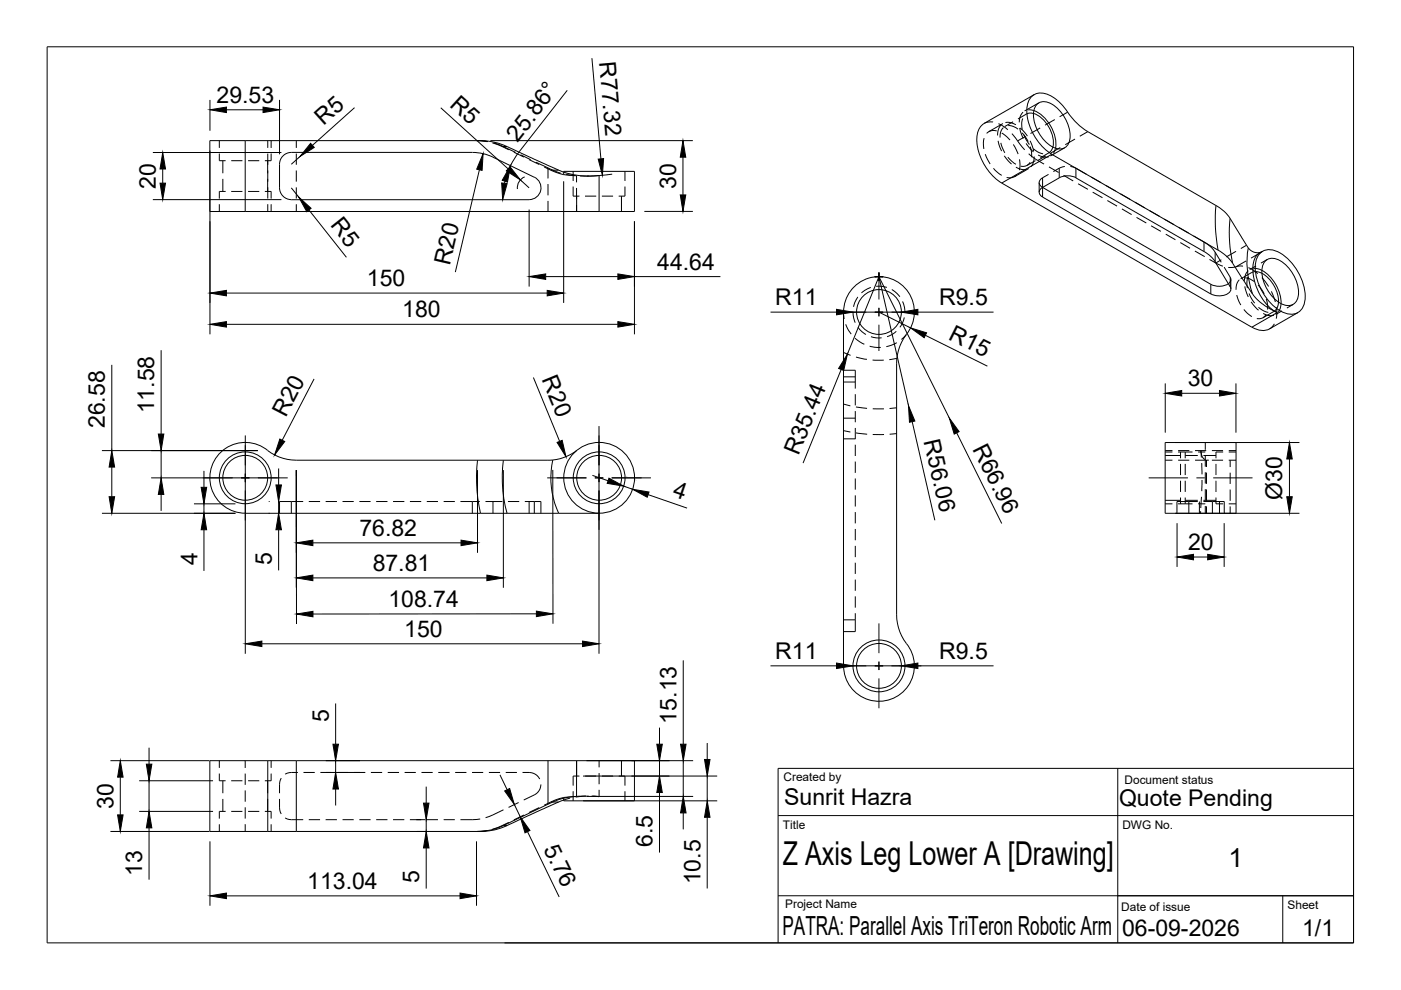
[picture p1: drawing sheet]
<svg xmlns="http://www.w3.org/2000/svg" width="297mm" height="210mm" viewBox="0 0 297 210" stroke-linecap="round" stroke-linejoin="round" font-family="sans-serif">
<!-- layer: Visible -->
<g fill="none" stroke="#000" stroke-width=".21">
<path d="M100.1 32.3h-38.3a2.51 2.51 0 0 0-2.5 2.5v5a2.51 2.51 0 0 0 2.5 2.5h50.4M100.2 32.3l1.9 .2 1.8 .6 9.4 4.5a2.49 2.49 0 0 1 1.3 2.8 2.49 2.49 0 0 1-2.4 1.9M119.5 36.5v-.2h15v8.5h-90v-15h57.4a16.4 16.4 0 0 1 8.1 2.4l6.8 3.1a17.1 17.1 0 0 0 10.2 1.9l-2.3 .1M219.1 24a6.9 6.9 0 0 1 4.1 7.2M219.2 23.4a8 8 0 0 1 4.6 8M219.2 20.1l-10.5 6.1a4.1 4.1 0 0 0-1.6 4 11.9 11.9 0 0 0 5.3 8.6l53 30.6M219.8 22.2a2.8 2.8 0 0 1 3.9 .3 8.3 8.3 0 0 1 3.1 7.2 2.15 2.15 0 0 1-3 1.7 8.1 8.1 0 0 1-4.6-7.9zM221 39.7l3.6-2a3.9 3.9 0 0 1 3.5 0l27.7 15.9 1.3 1.1 .6 .8M221.1 39.7a1.08 1.08 0 0 0-.8 1 1.08 1.08 0 0 0 .8 1.1M221.1 39.7l35.6 20.6a3.8 3.8 0 0 0 3.7-.1M226.4 23.8a13.8 13.8 0 0 0 4.2 4.1l27.2 15.7a10.3 10.3 0 0 1 4.2 4.8l1 1.6a9.9 9.9 0 0 0 2.5 3.3l1.1 .3 .7-.1M226.4 23.8a8 8 0 0 0-5.7-4.1 2.92 2.92 0 0 0-3 3 11.5 11.5 0 0 0 5.3 10l35.3 20.3a11.1 11.1 0 0 1 4.4 5l2.5 3.8 1.3 1.6 1.7 1.5 2.6 1.4a11 11 0 0 1-5.2-9.6 3.5 3.5 0 0 1 1.4-3l.7-.4"/>
<path d="M221 41.8l35.7 20.5M257.6 55.5l3.2 5.3M267.1 53.7a3.4 3.4 0 0 1 4.3-.1 11.4 11.4 0 0 1 5.3 10.2 2.97 2.97 0 0 1-4.4 2.5 11.2 11.2 0 0 1-6.1-10.5l.2-.9zM267.6 57.3a8.4 8.4 0 0 1 4 7.1M267.6 57.9a7.3 7.3 0 0 1 3.5 6.2M268.2 55.4a2.8 2.8 0 0 1 3.9 .4 8.3 8.3 0 0 1 3.1 7.1 2.15 2.15 0 0 1-3 1.7 8.1 8.1 0 0 1-4.6-7.9zM180.9 61a7.5 7.5 0 0 1 10.4-.5 7.5 7.5 0 0 1 .9 10.4 10.2 10.2 0 0 0-2.1 6.1v53.4a10.7 10.7 0 0 0 2.6 6.8 7.5 7.5 0 0 1-4.3 11.2 7.5 7.5 0 0 1-9.6-7.2l.1-75.1a7.5 7.5 0 0 1 2-5.1zM260.8 60.8a1.19 1.19 0 0 1-1 1.7l-1.6 .2-1.5-.4M275.2 66.3l-6 3.4a3.6 3.6 0 0 1-3.8-.3M122.2 95.5a11.1 11.1 0 0 1-8 2.1h-51.4a10.4 10.4 0 0 1-6.8-2.7 7.5 7.5 0 0 0-11.2 4.3 7.5 7.5 0 0 0 7.2 9.6h75M247 93.8h15.1v15h-15.1zM56.8 161.3h65.4"/>
<path d="M56.8 176.3h44.4M56.8 161.3h-12.3v15h12.3M56.8 161.3v15M119.5 169.6l-8.8 3.9a21.4 21.4 0 0 1-7.8 2.7l-1.7 .1M122.2 161.3h12.3v8.5h-15v-.6M122.2 161.3v7.6a16.5 16.5 0 0 0-7.5 2.3l-5.2 2.5a16.5 16.5 0 0 1-8.3 2.6"/>
<circle cx="186.4" cy="66.1" r="4.8"/>
<circle cx="52" cy="101.3" r="4.8"/>
<circle cx="52" cy="101.3" r="5.5"/>
<circle cx="127" cy="101.3" r="5.5"/>
<circle cx="127" cy="101.3" r="4.8"/>
<circle cx="127" cy="101.3" r="7.5"/>
<circle cx="186.4" cy="141.2" r="5.5"/>
<circle cx="186.4" cy="141.2" r="4.8"/>
</g>
<!-- layer: Visible Narrow -->
<g fill="none" stroke="#000" stroke-width=".21">
<path d="M52 29.8v15M127 37.2v7.6M221 39.7v2.1M223 32.7l-10.6 6.1M257.8 43.6a33.1 33.1 0 0 0 .5 9.4M260.8 46.3a29.3 29.3 0 0 0 .5 9.5M264.7 52.6a19.3 19.3 0 0 0 .8 9.7M256.7 60.3v2M270.8 66.3l-5.4 3.1M101.2 97.6l-.2 3.2a33.4 33.4 0 0 0 .9 8M106.7 97.6a28.7 28.7 0 0 0 .8 11.2M117.2 97.5a17.9 17.9 0 0 0 1.2 11.3"/>
<path d="M62.8 161.3v15M106.7 175h.8M116.2 161.3v9.2M117.2 170h1.2"/>
</g>
<!-- layer: Hidden Narrow -->
<g fill="none" stroke="#000" stroke-width=".21">
<path d="M62.8 29.8v1.6M62.8 32.6v2.3M62.8 36.1v2.4M62.8 39.7v2.4M106.5 31.1h1M116.2 35.6v2.2M116.2 39v2.4M116.8 36.1h1.6M221 37.7v2M221.7 33.1l-1.7 .9M224.6 35.7v2M224.8 31.3l-2 1.2"/>
<path d="M227.9 29.5l-2.1 1.2M228.1 35.7v2M230.6 27.9l-1.7 1M62.8 43.3v1.5M116.2 42.6v2.2M255.3 51.3v2M257.6 53.5v2M259 55.1l-1.2 .7M260.8 58.8v2M262.1 53.3l-2.1 1.2M264.3 52l-1.2 .7M178.8 74.7l1.5 .6"/>
<path d="M178.8 79.9h2.5M181.5 75.7l2.3 .5M185 76.3l2.4 .1M190.2 76l-1.6 .3M178.8 85.7l1.5 .3M178.8 91.3l1.5 .3M178.8 81h2.5M178.8 93h2.5M178.8 88.7h2.5M181.5 86.3l2.3 .3M181.5 91.8l2.4 .3M185 86.7h2.4"/>
<path d="M185 92.1h2.4M190.1 86.5l-1.5 .1M190.1 91.9l-1.5 .2M255.8 97.5v1.5M260.8 97.6v1.4M61.8 106.3v2.5M100.1 106.3v2.5M104.5 106.3v2.5M112.2 106.3v2.5M113.3 106.3v2.5M252.1 106.3v2.5M254.3 106.3v2.5"/>
<path d="M255.8 100.2v2.4M255.8 103.8v2.4M255.8 107.4v1.4M257 106.3v2.5M258.6 106.3v2.5M260.8 100.2v2.4M260.8 103.8v2.4M260.8 107.4v1.4M178.8 131.4h2.5M52 161.3v1.5M52 164v2.4M52 167.6v2.4"/>
<path d="M52 171.2v2.4M52 174.7v1.6M106.5 175h.2M116.8 170h.4M127 161.3v1.4M127 163.9v2.4M127 167.5v1.4"/>
</g>
<!-- layer: Hidden -->
<g fill="none" stroke="#000" stroke-width=".21">
<path d="M46.5 32.5v1.6h1.3M46.5 29.8v1.6M47.2 34.1v2.6M47.2 37.9v2.7M49 34.1h2.4M52.6 34.1h2.4M56.8 29.8v1.6M56.8 32.6v9.5M57.5 32.5v1.6h-1.3M57.5 29.8v1.6M101 29.8l2.2 .2M101.2 29.8l2.3 .2"/>
<path d="M104.4 30.3l3.5 1.5M104.6 30.3l1.5 .5 3.2 1.5M108.9 32.3l2.2 1M110.4 32.8l2.1 1.1M112.2 33.8l2.1 1.1M113.6 34.4l3.9 1.8 1.4 .5M115.4 35.4l2.3 1.1 1.8 .5M119.5 37l2.3 .2M119.5 36.5v.5M120 37l2.2 .3v1.4M121.5 39.6v2h1.4M121.5 36.3v2.1"/>
<path d="M122.2 39.8v2.4M123 37.3h1.7M124.5 37.3h.3M132.5 39.6v2h-1.3M132.5 36.3v2.1M208.6 29.3l-.1 1 .1 1.3M208.9 32.7l1 2.1M210.5 25.9h-1l-.9 .3M210.6 35.7l1.8 1.5M211.3 27.8l-.1-.1a2 2 0 0 0-2 .6M211.6 29.9l.8 2.1M211.7 26.2l2 1.3"/>
<path d="M212.2 26.6l-.5 .7-.2 1.4M212.2 30.3l.8 2.1M212.4 28.2l1.7 1.5M212.6 26.2l-3 1.7M212.7 27l-.6 1.1-.1 1.1M212.9 33l1.6 1.8M213.2 26l.8-.1 1.4 .6M213.7 33.3l1.7 1.5M213.8 26.6l1.1 .3 1 .5M214.5 28.3l1.3 1.6M214.8 25.8l-1.8 1M214.8 30.6l1.1 2.1"/>
<path d="M215.4 35.4l1.2 .5h1M215.6 37.1l-.3 .2a2.14 2.14 0 0 1-1.9 .3M215.8 29.9l1.5 1.9M216.2 33.8l.1 1.5-.2 .8M216.2 27.1l.8 2.3M216.3 27.1l1.5 1.8M216.7 28.2l1.3 1.8M216.9 25.1l-.3 .8 .1 1.6M216.9 23.8l-.5 .7-.3 1.4M217.1 28.6l1.2 2.1M217.4 28.9l-1.6 1M217.6 30.4l1.5 1.8"/>
<path d="M217.6 24.2l-1.8 1M218 23.3l1.2 .1M218.1 32.6l1.4 1.1 1.9 1.1M218.1 35.7l-3 1.8M218.4 34.4l-.1 .2a1.72 1.72 0 0 1-1.9 .6M218.4 29.9l.8 2.1M218.4 31.1l.3 1.3v.9M219.1 31.5l.9 .7 1.1 .4M219.1 24.1l-.8-.1-.7 .2M219.3 33.2l-.2 1.1-.5 1M219.5 34.1l-1.7 1M220.1 32.9l1.3 .4 1-.1"/>
<path d="M220.2 21.8l-3 1.7M220.3 38.7v2.1M220.5 27.1l-2 1.2M222.3 37a3.2 3.2 0 0 0-1.9 1.3v.8l.7 .6M222.4 32.4l-1.8 1.1M222.4 35.4l2.1 1.2M223.2 31.2a1.91 1.91 0 0 1-.9 1.2M223.6 25.4l-2 1.1M223.8 31.4l-.5 1.1M225.5 37.2l2 1.2M225.7 31.3l-3 1.8M225.8 35.3l-1.2 .4-1.3 .7"/>
<path d="M226.4 23.8l-1.7 1M226.9 35.3l1.2 .4 2.2 1.2M228.6 39l2.1 1.1M231.4 37.5l2 1.2M234.5 39.3l2 1.2M46.5 43.3v1.5M47.8 40.6h-1.3v1.5M49 40.6h2.4M52.6 40.6h2.4M56.2 40.6h1.3v1.5M56.8 43.3v1.5M57.5 43.3v1.5"/>
<path d="M122.2 43.4v1.4M122.3 41.6v3.2M124 41.6h2.4M127.6 41.6h2.4M131.8 41.6v3.2M231.7 40.7l2 1.2M234.8 42.5l2 1.2M237.6 41.1l2 1.2M237.9 44.3l2 1.2M240.7 42.9l2 1.2M241 46.1l2 1.2M243.8 44.7l2 1.2"/>
<path d="M244.1 47.9l2 1.2M246.8 46.5l2.1 1.1M247.2 49.6l2 1.2M250 48.2l2 1.2M250.3 51.4l2 1.2M253 50a12.2 12.2 0 0 1 4.3 3l1.6 2.6M253.3 53.2l2.1 1.2M256.4 55l2.9 1.4M259.5 56.6l1.4 2.4v.5l-.5 .6M261 59.3v2M262 56.6l-1.6 .1M262.8 59.3l-.6 1.1-.1 1"/>
<path d="M263.5 56.4l-1.5 .2M263.8 58.9l1.2 .2 .9 .6M264.2 55.3l-2.2 1.3M264.6 58.7l-.2 1 .1 1.4M264.7 57.4l-.7 1-.2 1.1M264.7 56.7l2 1.3M265.3 57.8l1-.2 1.2 .3M265.3 57.8l-2.3 1.3M265.7 56.9l.9 .1 .9 .3M266.3 56.4l-1.3 .7M267.4 53.5l-.4 .2M267.4 53.5h-.1"/>
<path d="M267.4 53.5l-2.2 1.2M267.5 58.9l1.5 1.8M268.7 55l-1.4 .8M178.8 66.2l.2 1.4M178.8 78.5h2.5v3.9M179.3 68.8l1.2 2M180.8 66.2l.2 1.3 .3 .9M181.3 71.7l2 1.3M181.9 63l-.7 1.2-.2 .9M181.9 69.4l.9 1 .8 .5M184.4 73.4l1.1 .2 1.2 .1M184.6 61l-1.3 .6-.7 .5"/>
<path d="M184.7 71.4l1.1 .2h1.1M185.8 60.7l2.2 .2M189.1 61.4l1.1 .8 .6 .7M190 70.2l-.9 .7-1 .5M190.1 72.7l-2.2 .8M191.4 63.9l.4 1.3 .1 1M191.7 67.3l-.4 1.2-.5 .9M192.2 70.9l-1.1 1.1M262.2 62.6l.9 2.1M263.7 65.6l.8 .9 .9 .6M263.9 60.7l.8 2.3M264.8 62.2l1.2 2.1"/>
<path d="M265.3 64l1.5 1.8M266.7 60.4l1.3 1.9M266.8 65.1l1.1 .8 1 .3M267.8 66.5l1.1 .4 1.2-.1M268.4 66.7l-.1 .2a1.78 1.78 0 0 1-1.8 .6M268.5 63.4l.3 1.3v.9M269.6 61.8l.8 2.2M270.1 66l-2.3 1.4M270.2 68.7l-1 1M270.6 65.2l.1 1.4-.1 1M271.1 64l-.4 1.3-.6 .7M271.6 64.4l-.2 1-.4 .8"/>
<path d="M271.8 65.9l-1.3 .8M274.2 64.6l-1.4 .7M181.3 83.6v2.4M181.3 87.2v2.3M181.3 90.7v2.4M181.3 94.3v2.4M181.3 97.9v2.4M247 97.6h1.6M247 95.5h1.6M247 95.8h1.6M247 96.6h3.3M249.8 95.8h3"/>
<path d="M249.8 97.6h2.4M249.8 95.5h2.4M250.3 98.4v2.3M250.3 95.8v1.4M251.3 95.8v1.4M251.3 98.4v2.3M251.3 96.6h2.7M253.4 97.6h2.3M253.4 95.5h2.3M254 95.8h1.5M254.7 97l-.1-1.5 .3 1.3 .6 .6M254.8 98.2v2.4"/>
<path d="M255.1 96.6h2.7M255.5 96.6v2.3M255.5 93.8v1.6M255.8 97.5l.5 .1M256.9 97.6h2.4M256.9 95.5h2.4M257.8 98.4v2.3M259.3 95.8h-1.5v1.4M260.5 97.6h1.6M260.5 95.5h1.6M260.5 95.8h1.6M64.3 106.3h-5v2.5"/>
<path d="M65.5 106.3h2.4M69 106.3h2.4M72.6 106.3h2.4M76.2 106.3h2.4M79.8 106.3h2.3M83.3 106.3h2.4M86.9 106.3h2.4M90.5 106.3h2.4M94.1 106.3h2.3M97.6 106.3h4.1M102.9 106.3h3.6M107.7 106.3h2.4"/>
<path d="M111.3 106.3h3.4v2.5M181.3 101.4v2.4M181.3 105v2.4M181.3 108.6v2.4M181.3 112.2v2.3M181.3 115.7v2.4M181.3 119.3v2.4M247 106.8h1.6M247 106.1h3.3M249.8 106.8h3M250.3 105.5v1.3M250.3 101.9v2.4"/>
<path d="M251.3 101.9v2.4M251.3 105.5v1.3M251.3 106.1h2.7M254 106.3h-4.5v2.5M254 106.8h1.5M254.6 108.4v.4M254.7 105.3l-.1 2.4M254.8 101.8v2.3M255.1 106.3h4.5v2.5M255.1 106.1h2.7M255.5 107.3v1.5M255.5 103.7v2.4"/>
<path d="M255.5 100.1v2.4M257.8 101.9v2.4M257.8 105.5v1.3h1.5M260.5 106.8h1.6M181.3 130v3.9h-2.5M181.3 122.9v2.4M181.3 126.4v2.4M46.5 164v1.5h1.3M46.5 161.3v1.5M46.5 174.8v1.5M47.2 165.5v2.7M47.2 169.4v2.6"/>
<path d="M47.8 172h-1.3v1.6M49 172h2.4M49 165.5h2.4M52.6 172h2.4M52.6 165.5h2.4M56.2 172h1.3v1.6M56.7 165.5v2.7M56.7 169.4v2.6M57.5 164v1.5h-1.3M57.5 161.3v1.5M57.5 174.8v1.5M59.3 169.4a4.9 4.9 0 0 0 .3 3.1v.1"/>
<path d="M59.6 165a4.9 4.9 0 0 0-.3 3.2M60.5 173.4l.8 .4h3M63.2 163.8a4.1 4.1 0 0 0-2.7 .3v.1M64.3 163.8h2.4M65.5 173.8h2.4M67.9 163.8h2.4M69 173.8h2.4M71.5 163.8h2.4M72.6 173.8h2.4M75.1 163.8h2.3M76.2 173.8h2.4M78.6 163.8h2.4"/>
<path d="M79.8 173.8h2.3M82.2 163.8h2.4M83.3 173.8h2.4M85.8 163.8h2.4M86.9 173.8h2.4M89.4 163.8h2.3M90.5 173.8h2.4M92.9 163.8h2.4M94.1 173.8h2.3M96.5 163.8h2.4M100.1 163.8h2.3M101.8 173.6l-4.2 .2"/>
<path d="M103.2 176.1l-2.2 .2M103.7 163.8h2.3M106.7 171.7l-3.7 1.7M107.2 163.8h2.4M107.9 174.4l-3.5 1.4M110 170.2l-2.2 1M110.8 163.8a3.2 3.2 0 0 1 3.6 1.3v.1M111.1 172.8l-2.2 1M114.3 171.2l-2.1 1.1M114.7 166.3v.1a2.52 2.52 0 0 1-1.4 2.1l-2.3 1.1M119.5 169.1a14.8 14.8 0 0 0-4.1 1.6M119.5 169.1v.1"/>
<path d="M120.9 169.2l-1.4 .4M121.5 167.8v2M122.3 161.3v3.2M122.9 164.5h-1.4v2.1M124 164.5h2.4M124.2 168.8l-4.7 .3M124.4 168.8l-2.4 .2M124.5 168.8h.3M125.4 168.8l1.6 .1-1.4-.1M127.6 164.5h2.4M131.2 164.5h1.3v2.1M131.8 161.3v3.2"/>
<path d="M132.5 167.8v2"/>
</g>
<!-- layer: BORDER -->
<path d="M10 9.9h277v190h-277z" fill="none" stroke="#000" stroke-width=".21"/>
<!-- layer: Smart Centers -->
<g fill="none" stroke="#000" stroke-width=".21">
<path d="M185.5 58.7h1.7M186.4 57.8v5.7M178.1 66.2h5.6M185.5 66.2h1.7M186.4 65.3v1.8M186.4 68.8v5.6M189 66.2h5.6M52 92.3v6.4M127 90.3v8.4M43 101.3h6.3M51.1 101.3h1.8M52 100.4v1.8"/>
<path d="M52 104v6.3M54.7 101.3h6.3M116 101.3h8.3M126.1 101.3h1.8M127 100.4v1.8M127 104v8.3M129.7 101.3h8.3M243.5 101.3h8.4M253.7 101.3h1.7M257.2 101.3h8.4M186.4 132.2v6.3M177.4 141.2h6.3"/>
<path d="M185.5 141.2h1.7M186.4 140.3v1.8M186.4 143.8v6.4M189 141.2h6.3"/>
</g>
<!-- layer: TITLEBLOCK -->
<path d="M165 172.9h122M237 162.9v37M107 199.9h180v-37h-122v37M165 189.9h122M272 189.9v10" fill="none" stroke="#000" stroke-width=".21"/>
<!-- layer: FD_Dimensions -->
<g fill="none" stroke="#000" stroke-width=".21">
<path d="M120.3 19.1l-10.6 13.5-1.5 2.5M125.5 12.3l1.9 21.4M32.4 32.3h27.3M34.5 35.8v3M44.5 21.2v6.5M44.5 31.9v39M48 23.3h7.8M59.3 21.2v11.5M61.8 39.8l1.5 2M63.6 33.2l-1.8 1.6M75.2 22.8l-8.9 8M93.5 22.9l14.2 12.9"/>
<path d="M101.6 36l-5.1 21.7M104 29.8h42.9M107.1 38.4l-.1 .4M110.3 38.2l1.9 1.6M111.2 37.5a2.51 2.51 0 0 0-1.5 2.6M119.5 38.4v25.8M129.8 36.9l-2.8 .3M144.8 33.3v8M32.4 42.3h27.3M65.5 44.5l7.9 10.1M112.2 44.4v16.4M115.7 58.6h15.3"/>
<path d="M134.5 46.9v24M134.5 58.6h18.2M136.6 44.8h10.3M186.4 58.7l-6.7 16.4M186.4 58.7l6.2 27.3M186.4 58.7l14.9 29.9M23.7 77.4v18.1M34.2 74.2v17.8M48 68.8h83M48 62.1h68M163.4 66.2h14M178.4 78.3l-8.1 19.9"/>
<path d="M180.8 66.2h10.3M186.4 66.2l6.7 3.3M194.6 66.2h16.1M196.2 71.1l13.1 6.5M21.6 95.5h33.1M23.7 99v6.3M34.2 95.5v5.8M43.2 99.8v3.5M52 94.4v44.2M59.1 99.3v3.5M66.6 80.3l-6.8 13M101.2 99.7v17.5"/>
<path d="M106.7 99.7v24.9M113.1 80l5.6 13.6M117.2 99.6v32.6M127 94.4v44.2M193.4 89.4l4.8 20.9M202.8 91.8l9.6 19.2M247.1 81.3v10.4M249.2 93.8h26.3M250.5 83.4h8.1M262 81.3v10.4M273.4 97.3v8M21.6 108.8h28.3"/>
<path d="M32 101.3h26.9M34.2 104.8v3.5M41.1 106.8h8.8M43.2 106.8v2M43.2 112.3v8.7M57 108.8h.2M57 106.3h.2M59.1 106.3v2.5M59.1 112.3v8.6M66.3 115.1h31.4M125.6 100.8l3.3 1.1M132.2 103.1l1.9 .6"/>
<path d="M132.9 101.1h.1M134.8 101.7v.1M137.4 104.9l8.3 2.8M249.2 108.8h26.3M249.6 110.9v9.3M253 118.1h3.1M259.5 110.9v9.3M55.5 136.5h68M62.8 124.6v-24.9l.1 32.6M66.3 122.5h36.9M113.7 130.1l-47.3 .1M31.6 158.5v3.5"/>
<path d="M71.2 149.2v8.6M139.8 154.3v3.5M144.9 140v17.8M149.9 157.5v3.5M163.4 141.2h14M180.8 141.2h10.3M194.6 141.2h16.1M23.4 161.3h21M23.4 176.3h21M25.5 164.8v8M29.5 165.5h15.7M29.5 172h15.7"/>
<path d="M31.6 165.5v6.5M31.6 175.5v11M44.5 178.4v13.6M69.1 161.3h7.2M69.1 163.8h7.2M71.2 161.3v2.5M71.2 167.3v3.5M88.3 176.3h1.8M88.3 173.8h1.8M90.4 166.8v3.5M90.4 173.8v2.5M90.4 179.8v8.6"/>
<path d="M101 178.4v13.6M106 164.3l1.5 3.1M109.1 170.6l1.2 2.6M111.8 176.3l6.8 13.9M123.6 164.5h28.5M123.6 169.8h28.5M124.4 168.9h22.6M124.4 161.3h22.6M139.8 161.3v3.2M139.8 168v12.8M144.9 161.3v7.6M144.9 172.4v3.4"/>
<path d="M149.9 164.5v5.3M149.9 173.3v15.1M48 189.9h49.5"/>
</g>
<g fill="#000" stroke="#000" stroke-width=".21">
<path d="M33.9 38.8h1.2l-.6 3.5zM34.5 32.3l.6 3.5h-1.2zM44.5 23.3l3.5-.6v1.2zM55.8 22.7l3.5 .6-3.5 .6zM65.8 30.4l.8 .9-3 1.9zM102.4 32.6l-.2 3.5-1.1-.2zM108.2 35.1l-.6 3.5-1.1-.4zM106.4 38.8l1.1 .1-.9 3.4zM108.1 35.4l2.2 2.8-2.9-2zM126.8 33.7l1.2-.1-.3 3.6zM144.8 29.8l.6 3.5h-1.2zM63.3 41.8l2.7 2.4-1 .7z"/>
<path d="M112.2 58.6l3.5-.5v1.1zM131 58.1l3.5 .5-3.5 .6zM144.2 41.3h1.2l-.6 3.5zM44.5 68.8l3.5-.6v1.2zM44.5 62.1l3.5-.5v1.1zM116 61.6l3.5 .5-3.5 .6zM131 68.2l3.5 .6-3.5 .6zM177.4 65.6l3.4 .6-3.4 .6zM179.7 75.1l-.8 3.4-1.1-.4zM191.1 66.2l3.5-.6v1.2zM193.1 69.5l3.3 1.1-.5 1zM23.7 95.5l.6 3.5h-1.2z"/>
<path d="M33.6 92h1.1l-.5 3.5zM59.3 93.1l1.1 .5-2.2 2.8zM118.1 93.8l1.1-.4 .8 3.4zM192.6 86l1.4 3.3-1.2 .2zM201.3 88.6l2 2.9-1 .5zM247.1 83.4l3.4-.6v1.2zM258.6 82.8l3.4 .6-3.4 .6zM273.4 93.8l.6 3.5h-1.2zM23.1 105.3h1.2l-.6 3.5zM34.2 101.3l.5 3.5h-1.1zM42.7 103.3h1.1l-.6 3.5zM43.2 108.8l.6 3.5h-1.1z"/>
<path d="M58.5 102.8h1.2l-.6 3.5zM59.1 108.8l.6 3.5h-1.2zM62.8 115.1l3.5-.6v1.2zM97.7 114.5l3.5 .6-3.5 .6zM129.1 101.4l3.1 1.7-3.5-.6zM134.1 103.7l3.5 .6-.4 1.1zM249.6 118.1l3.4-.6v1.2zM256.1 117.5l3.4 .6-3.4 .6zM272.8 105.3h1.2l-.6 3.5zM52 136.5l3.5-.6v1.2zM62.8 122.5l3.5-.6v1.2zM62.9 130.2l3.5-.6v1.2z"/>
<path d="M103.2 121.9l3.5 .6-3.5 .6zM113.7 129.6l3.5 .5-3.5 .6zM123.5 135.9l3.5 .6-3.5 .6zM70.6 157.8h1.2l-.6 3.5zM139.3 157.8h1.1l-.6 3.5zM144.3 157.8h1.2l-.6 3.5zM177.4 140.6l3.4 .6-3.4 .5zM191.1 141.2l3.5-.6v1.1zM25.5 161.3l.6 3.5h-1.2zM24.9 172.8h1.2l-.6 3.5zM31 162h1.2l-.6 3.5zM31.6 172l.6 3.5h-1.2z"/>
<path d="M71.2 163.8l.6 3.5h-1.2zM89.8 170.3h1.2l-.6 3.5zM90.4 176.3l.6 3.5h-1.2zM107 167.7l1.1-.5 1 3.4zM110.3 173.2l2.1 2.9-1.1 .5zM139.8 164.5l.6 3.5h-1.1zM144.9 168.9l.6 3.5h-1.2zM149.4 161h1.1l-.6 3.5zM149.9 169.8l.6 3.5h-1.1zM44.5 189.9l3.5-.6v1.2zM97.5 189.3l3.5 .6-3.5 .6z"/>
</g>
<text font-size="7" x="166" y="183.4">Z Axis Leg Lower A [Drawing]</text>
<g font-size="5.6">
<text x="260.5" y="183.9">1</text>
<text x="165.9" y="198.2">PATRA: Parallel Axis TriTeron Robotic Arm</text>
</g>
<g font-size="4.9">
<text x="127" y="13.2" transform="rotate(85 127 13.2)">R77.32</text>
<text x="45.9" y="21.8">29.53</text>
<text x="95.2" y="22.5" transform="rotate(42 95.2 22.5)">R5</text>
<text x="68.6" y="26.7" transform="rotate(-42 68.6 26.7)">R5</text>
<text x="109.7" y="30.3" transform="rotate(-52 109.7 30.3)">25.86°</text>
<text x="33.1" y="40" transform="rotate(-90 33.1 40)">20</text>
<text x="143.3" y="40" transform="rotate(-90 143.3 40)">30</text>
<text x="70" y="47.8" transform="rotate(52 70 47.8)">R5</text>
<text x="95.4" y="56.4" transform="rotate(-77 95.4 56.4)">R20</text>
<text x="139.3" y="57.2">44.64</text>
<text x="77.8" y="60.7">150</text>
<text x="164.4" y="64.8">R11</text>
<text x="199.1" y="64.7">R9.5</text>
<text x="85.3" y="67.3">180</text>
<text x="200.9" y="71.8" transform="rotate(27 200.9 71.8)">R15</text>
<text x="114.8" y="80.4" transform="rotate(68 114.8 80.4)">R20</text>
<text x="251.8" y="81.9">30</text>
<text x="32.7" y="87.7" transform="rotate(-90 32.7 87.7)">11.58</text>
<text x="60.6" y="88.7" transform="rotate(-63 60.6 88.7)">R20</text>
<text x="22.2" y="90.8" transform="rotate(-90 22.2 90.8)">26.58</text>
<text x="195.8" y="93.5" transform="rotate(77 195.8 93.5)">R56.06</text>
<text x="206.1" y="95.2" transform="rotate(64 206.1 95.2)">R66.96</text>
<text x="169.3" y="96.7" transform="rotate(-68 169.3 96.7)">R35.44</text>
<text x="142.5" y="105.1" transform="rotate(19 142.5 105.1)">4</text>
<text x="271.9" y="105.9" transform="rotate(-90 271.9 105.9)">Ø30</text>
<text x="76.2" y="113.7">76.82</text>
<text x="41.8" y="119.7" transform="rotate(-90 41.8 119.7)">4</text>
<text x="57.6" y="119.8" transform="rotate(-90 57.6 119.8)">5</text>
<text x="251.9" y="116.6">20</text>
<text x="79" y="121.1">87.81</text>
<text x="82.4" y="128.7">108.74</text>
<text x="85.7" y="135">150</text>
<text x="164.4" y="139.8">R11</text>
<text x="199.1" y="139.7">R9.5</text>
<text x="69.7" y="153.1" transform="rotate(-90 69.7 153.1)">5</text>
<text x="143.4" y="153.4" transform="rotate(-90 143.4 153.4)">15.13</text>
<text x="24" y="171.5" transform="rotate(-90 24 171.5)">30</text>
<text x="166.3" y="170.7">Sunrit Hazra</text>
<text x="237.3" y="170.8">Quote Pending</text>
<text x="115.2" y="179.9" transform="rotate(64 115.2 179.9)">5.76</text>
<text x="138.4" y="179.5" transform="rotate(-90 138.4 179.5)">6.5</text>
<text x="30.1" y="185.6" transform="rotate(-90 30.1 185.6)">13</text>
<text x="65.2" y="188.5">113.04</text>
<text x="88.9" y="187.2" transform="rotate(-90 88.9 187.2)">5</text>
<text x="148.5" y="187.5" transform="rotate(-90 148.5 187.5)">10.5</text>
<text x="237.9" y="198.5">06-09-2026</text>
<text x="276.1" y="198.6">1/1</text>
</g>
<g font-size="2.5">
<text x="166.1" y="165.5">Created by</text>
<text x="238.4" y="166.1">Document status</text>
<text x="166" y="175.7">Title</text>
<text x="238" y="175.8">DWG No.</text>
<text x="166.5" y="192.5">Project Name</text>
<text x="237.7" y="193.1">Date of issue</text>
<text x="273" y="192.7">Sheet</text>
</g>
</svg>
